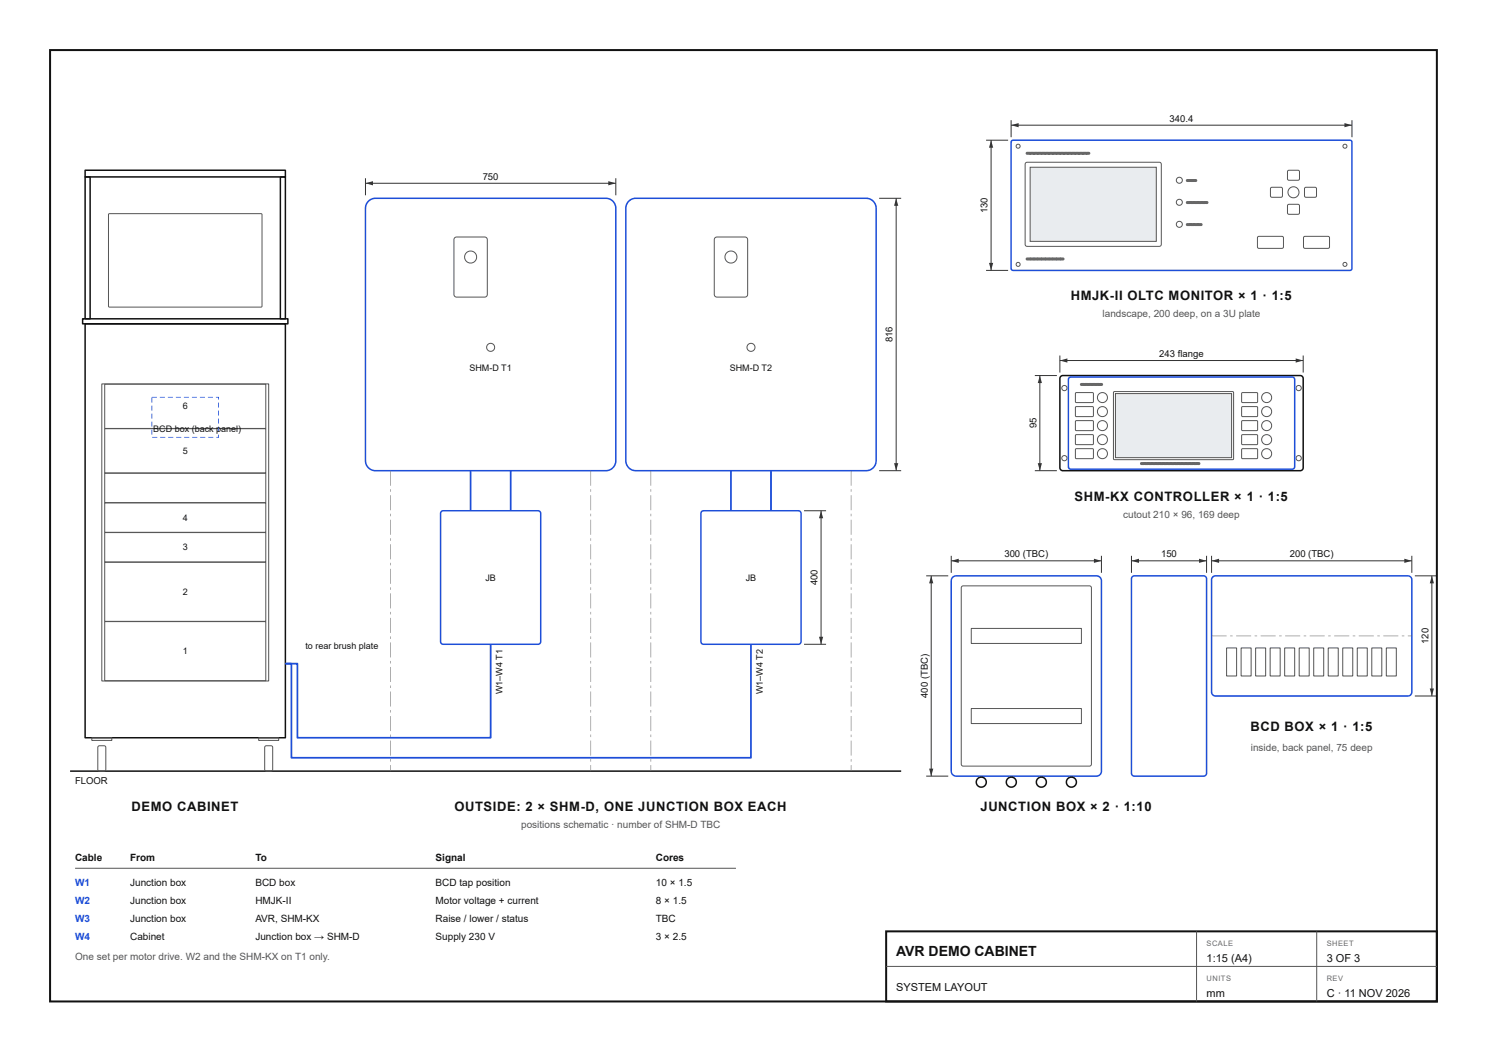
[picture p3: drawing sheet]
<svg xmlns="http://www.w3.org/2000/svg" width="297mm" height="210mm" viewBox="0 0 297 210" stroke-linecap="round" stroke-linejoin="round" font-family="sans-serif">
<path d="M17 35.3h1v28.4h-1zM17 34h40v1.3h-40zM56 35.3h1v28.4h-1zM16.5 63.7h41v1h-41zM17 64.7h40v82.6h-40zM14 154h166" fill="none" stroke="#111" stroke-width=".3"/>
<g fill="none" stroke="#555" stroke-width=".2">
<path d="M21.7 42.7h30.5l.1 .2v18.3l-.2 .1h-30.3l-.1-.2zM20.3 76.7h33.4v59.3h-33.4zM20.9 76.7h32.2v8.9h-32.2zM20.9 94.5h32.2v5.9h-32.2zM20.9 85.6h32.2v8.9h-32.2zM20.9 112.3h32.2v11.8h-32.2zM20.9 106.4h32.2v5.8h-32.2zM20.9 100.4h32.2v5.9h-32.2zM20.9 124.1h32.2v11.8h-32.2zM18.3 147.3h4v.6h-4zM19.6 149l1.2-.1 .3 .2v4.6l-.2 .3h-1l-.3-.2zM51.7 147.3h4v.6h-4z"/>
<path d="M53 149l1.1-.1 .3 .2 .1 4.6-.2 .3h-1.1l-.3-.2z"/>
</g>
<path d="M31.9 79.3h1v.1h-1zM33.5 79.3h1v.1h-1zM35.1 79.3h1v.1h-1zM36.7 79.3h1v.1h-1zM38.3 79.3h1v.1h-1zM39.9 79.3h1v.1h-1zM41.5 79.3h1v.1h-1zM43.1 79.3h.6v.5h-.1l.1-.5-.6 .1zM43.6 80.4h.1v1h-.1zM43.6 82h.1v1h-.1zM43.6 83.6h.1v1h-.1zM43.6 85.2h.1v1h-.1zM43.6 86.8h.1v.6h-.5v-.1h.5zM41.6 87.3h1v.1h-1zM40 87.3h1v.1h-1zM38.4 87.3h1v.1h-1zM36.8 87.3h1v.1h-1zM35.2 87.3h1v.1h-1zM33.6 87.3h1v.1h-1zM32 87.3h1v.1h-1zM30.4 87.3h1v.1h-1zM30.3 85.8h.1v1h-.1zM30.3 84.2h.1v1h-.1zM30.3 82.6h.1v1h-.1zM30.3 81h.1v1h-.1zM30.3 79.4h.1v1h-.1zM30.3 79.3h1v.1h-1z" fill="#1d4ed8"/>
<path d="M73.6 40.2a2 2 0 0 1 1.4-.6h46a2 2 0 0 1 2 2v50.4a2 2 0 0 1-2 2h-46a2 2 0 0 1-2-2v-50.4a2 2 0 0 1 .6-1.4z" fill="none" stroke="#1d4ed8" stroke-width=".3"/>
<g fill="none" stroke="#555" stroke-width=".2">
<path d="M90.8 47.5l.4-.2h5.6a.53 .53 0 0 1 .5 .6v10.9a.53 .53 0 0 1-.5 .5h-5.6a.53 .53 0 0 1-.5-.5v-10.9z"/>
<circle cx="94" cy="51.3" r="1.2"/>
<circle cx="98" cy="69.4" r=".8"/>
</g>
<g fill="#777">
<path d="M77.9 94h.2v3h-.2zM77.9 97.7h.2v.5h-.2zM77.9 98.9h.2v3h-.2zM77.9 102.6h.2v.5h-.2zM77.9 103.8h.2v3h-.2zM77.9 107.5h.2v.5h-.2zM77.9 108.7h.2v3h-.2zM77.9 112.4h.2v.5h-.2zM77.9 113.6h.2v3h-.2zM77.9 117.3h.2v.5h-.2zM77.9 118.5h.2v3h-.2zM77.9 122.2h.2v.5h-.2zM77.9 123.4h.2v3h-.2zM77.9 127.1h.2v.5h-.2zM77.9 128.3h.2v3h-.2zM77.9 132h.2v.5h-.2zM77.9 133.2h.2v3h-.2zM77.9 136.9h.2v.5h-.2zM77.9 138.1h.2v3h-.2zM77.9 141.8h.2v.5h-.2zM77.9 143h.2v3h-.2zM77.9 146.7h.2v.5h-.2zM77.9 147.9h.2v3h-.2zM77.9 151.6h.2v.5h-.2zM77.9 152.8h.2v1.2h-.2z"/>
<path d="M117.9 94h.2v3h-.2zM117.9 97.7h.2v.5h-.2zM117.9 98.9h.2v3h-.2zM117.9 102.6h.2v.5h-.2zM117.9 103.8h.2v3h-.2zM117.9 107.5h.2v.5h-.2zM117.9 108.7h.2v3h-.2zM117.9 112.4h.2v.5h-.2zM117.9 113.6h.2v3h-.2zM117.9 117.3h.2v.5h-.2zM117.9 118.5h.2v3h-.2zM117.9 122.2h.2v.5h-.2zM117.9 123.4h.2v3h-.2zM117.9 127.1h.2v.5h-.2zM117.9 128.3h.2v3h-.2zM117.9 132h.2v.5h-.2zM117.9 133.2h.2v3h-.2zM117.9 136.9h.2v.5h-.2zM117.9 138.1h.2v3h-.2zM117.9 141.8h.2v.5h-.2zM117.9 143h.2v3h-.2zM117.9 146.7h.2v.5h-.2zM117.9 147.9h.2v3h-.2zM117.9 151.6h.2v.5h-.2zM117.9 152.8h.2v1.2h-.2z"/>
</g>
<path d="M125.6 40.2a2 2 0 0 1 1.4-.6h46a2 2 0 0 1 2 2v50.4a2 2 0 0 1-2 2h-46a2 2 0 0 1-2-2v-50.4a2 2 0 0 1 .6-1.4zM88.2 102.2l.3-.2h19a.53 .53 0 0 1 .5 .5v25.6a.53 .53 0 0 1-.5 .6h-19a.53 .53 0 0 1-.5-.6v-25.6z" fill="none" stroke="#1d4ed8" stroke-width=".3"/>
<path d="M94 94v8M102 94v8" fill="none" stroke="#1d4ed8" stroke-width=".35"/>
<g fill="none" stroke="#555" stroke-width=".2">
<path d="M142.8 47.5l.4-.2h5.6a.53 .53 0 0 1 .5 .6v10.9a.53 .53 0 0 1-.5 .5h-5.6a.53 .53 0 0 1-.5-.5v-10.9z"/>
<circle cx="146" cy="51.3" r="1.2"/>
<circle cx="150" cy="69.4" r=".8"/>
</g>
<g fill="#777">
<path d="M129.9 94h.2v3h-.2zM129.9 97.7h.2v.5h-.2zM129.9 98.9h.2v3h-.2zM129.9 102.6h.2v.5h-.2zM129.9 103.8h.2v3h-.2zM129.9 107.5h.2v.5h-.2zM129.9 108.7h.2v3h-.2zM129.9 112.4h.2v.5h-.2zM129.9 113.6h.2v3h-.2zM129.9 117.3h.2v.5h-.2zM129.9 118.5h.2v3h-.2zM129.9 122.2h.2v.5h-.2zM129.9 123.4h.2v3h-.2zM129.9 127.1h.2v.5h-.2zM129.9 128.3h.2v3h-.2zM129.9 132h.2v.5h-.2zM129.9 133.2h.2v3h-.2zM129.9 136.9h.2v.5h-.2zM129.9 138.1h.2v3h-.2zM129.9 141.8h.2v.5h-.2zM129.9 143h.2v3h-.2zM129.9 146.7h.2v.5h-.2zM129.9 147.9h.2v3h-.2zM129.9 151.6h.2v.5h-.2zM129.9 152.8h.2v1.2h-.2z"/>
<path d="M169.9 94h.2v3h-.2zM169.9 97.7h.2v.5h-.2zM169.9 98.9h.2v3h-.2zM169.9 102.6h.2v.5h-.2zM169.9 103.8h.2v3h-.2zM169.9 107.5h.2v.5h-.2zM169.9 108.7h.2v3h-.2zM169.9 112.4h.2v.5h-.2zM169.9 113.6h.2v3h-.2zM169.9 117.3h.2v.5h-.2zM169.9 118.5h.2v3h-.2zM169.9 122.2h.2v.5h-.2zM169.9 123.4h.2v3h-.2zM169.9 127.1h.2v.5h-.2zM169.9 128.3h.2v3h-.2zM169.9 132h.2v.5h-.2zM169.9 133.2h.2v3h-.2zM169.9 136.9h.2v.5h-.2zM169.9 138.1h.2v3h-.2zM169.9 141.8h.2v.5h-.2zM169.9 143h.2v3h-.2zM169.9 146.7h.2v.5h-.2zM169.9 147.9h.2v3h-.2zM169.9 151.6h.2v.5h-.2zM169.9 152.8h.2v1.2h-.2z"/>
</g>
<path d="M140.2 102.2l.3-.2h19a.53 .53 0 0 1 .5 .5v25.6a.53 .53 0 0 1-.5 .6h-19a.53 .53 0 0 1-.5-.6v-25.6z" fill="none" stroke="#1d4ed8" stroke-width=".3"/>
<path d="M146 94v8M154 94v8M98 128.7v18.6h-38.6v-14.8h-2.4h1.2v18.8h91.8v-22.6" fill="none" stroke="#1d4ed8" stroke-width=".35"/>
<path d="M73 35.6v3.4M73 36.6h50M123 35.6v3.4" fill="none" stroke="#333" stroke-width=".2"/>
<g fill="#333">
<path d="M73 36.6l1.5-.4v.8z"/>
<path d="M121.5 36.2l1.5 .4-1.5 .4z"/>
</g>
<path d="M175.6 39.6h4.4M179 39.6v54.4M175.6 94h4.4" fill="none" stroke="#333" stroke-width=".2"/>
<g fill="#333">
<path d="M178.6 92.5h.8l-.4 1.5z"/>
<path d="M179 39.6l.4 1.5h-.8z"/>
</g>
<path d="M160.6 102h4.4M164 102v26.7M160.6 128.7h4.4" fill="none" stroke="#333" stroke-width=".2"/>
<g fill="#333">
<path d="M163.6 127.2h.8l-.4 1.5z"/>
<path d="M164 102l.4 1.5h-.8z"/>
</g>
<g fill="none" stroke="#555" stroke-width=".2">
<path d="M15 173.4h132"/>
<circle cx="203.4" cy="29.2" r=".4"/>
<circle cx="268.6" cy="29.2" r=".4"/>
<circle cx="203.4" cy="52.8" r=".4"/>
<circle cx="268.6" cy="52.8" r=".4"/>
</g>
<path d="M202.1 28.1l.3-.1h67.4l.2 .4v25.4l-.4 .2h-67.4l-.2-.4v-25.2z" fill="none" stroke="#1d4ed8" stroke-width=".3"/>
<path d="M204.9 30.4l.8-.1a.3 .3 0 0 1 .3 .3 .3 .3 0 0 1-.3 .3l-.8-.1zM205.7 30.4l.7-.1a.3 .3 0 0 1 .3 .3 .3 .3 0 0 1-.3 .3l-.7-.1zM206.4 30.4l.8-.1a.3 .3 0 0 1 .3 .3 .3 .3 0 0 1-.3 .3l-.8-.1zM207.2 30.4l.7-.1a.3 .3 0 0 1 .3 .3 .3 .3 0 0 1-.3 .3l-.7-.1zM207.9 30.4l.8-.1a.3 .3 0 0 1 .3 .3 .3 .3 0 0 1-.3 .3l-.8-.1zM208.7 30.4l.7-.1a.3 .3 0 0 1 .3 .3 .3 .3 0 0 1-.3 .3l-.7-.1zM209.4 30.4l.8-.1a.3 .3 0 0 1 .3 .3 .3 .3 0 0 1-.3 .3l-.8-.1zM210.2 30.4l.7-.1a.3 .3 0 0 1 .3 .3 .3 .3 0 0 1-.3 .3l-.7-.1zM210.9 30.4l.8-.1a.3 .3 0 0 1 .3 .3 .3 .3 0 0 1-.3 .3l-.8-.1zM211.7 30.4l.7-.1a.3 .3 0 0 1 .3 .3 .3 .3 0 0 1-.3 .3l-.7-.1zM212.4 30.4l.8-.1a.3 .3 0 0 1 .3 .3 .3 .3 0 0 1-.3 .3l-.8-.1zM213.2 30.4l.7-.1a.3 .3 0 0 1 .3 .3 .3 .3 0 0 1-.3 .3l-.7-.1zM213.9 30.4l.8-.1a.3 .3 0 0 1 .3 .3 .3 .3 0 0 1-.3 .3l-.8-.1zM214.7 30.4l.7-.1a.3 .3 0 0 1 .3 .3 .3 .3 0 0 1-.3 .3l-.7-.1zM215.4 30.4l.8-.1a.3 .3 0 0 1 .3 .3 .3 .3 0 0 1-.3 .3l-.8-.1zM216.2 30.4l.7-.1a.3 .3 0 0 1 .3 .3 .3 .3 0 0 1-.3 .3l-.7-.1zM216.9 30.4l.6-.1a.3 .3 0 0 1 .3 .3 .3 .3 0 0 1-.3 .3l-.6-.1z" fill="#666"/>
<path d="M204.9 32.5l.3-.1 26.6 .1 .2 .3-.1 16.2-.3 .2-26.7-.1-.1-.3v-16z" fill="none" stroke="#555" stroke-width=".2"/>
<path d="M205.8 33.4h25.2v14.8h-25.2z" fill="#e9ecef"/>
<g fill="none" stroke="#555" stroke-width=".2">
<path d="M205.8 33.4h25.2v14.8h-25.2z"/>
<circle cx="235.6" cy="36" r=".6"/>
</g>
<path d="M236.9 35.8l.8-.1a.3 .3 0 0 1 .3 .3 .3 .3 0 0 1-.3 .3h-.8zM237.7 35.8l.7-.1a.3 .3 0 0 1 .3 .3 .3 .3 0 0 1-.3 .3h-.7zM238.4 36.1a.36 .36 0 0 1 .7 0 .36 .36 0 0 1-.7 0z" fill="#666"/>
<circle cx="235.6" cy="40.4" r=".6" fill="none" stroke="#555" stroke-width=".2"/>
<path d="M236.9 40.2l.8-.1a.3 .3 0 0 1 .3 .3 .3 .3 0 0 1-.3 .3h-.8zM237.7 40.2l.7-.1a.3 .3 0 0 1 .3 .3 .3 .3 0 0 1-.3 .3h-.7zM238.4 40.2l.8-.1a.3 .3 0 0 1 .3 .3 .3 .3 0 0 1-.3 .3h-.8zM239.2 40.2l.7-.1a.3 .3 0 0 1 .3 .3 .3 .3 0 0 1-.3 .3h-.7zM239.9 40.2l.8-.1a.3 .3 0 0 1 .3 .3 .3 .3 0 0 1-.3 .3h-.8zM240.7 40.5a.36 .36 0 0 1 .7 0 .36 .36 0 0 1-.7 0z" fill="#666"/>
<circle cx="235.6" cy="44.8" r=".6" fill="none" stroke="#555" stroke-width=".2"/>
<path d="M236.9 44.6l.8-.1a.3 .3 0 0 1 .3 .3 .3 .3 0 0 1-.3 .3h-.8zM237.7 44.6l.7-.1a.3 .3 0 0 1 .3 .3 .3 .3 0 0 1-.3 .3h-.7zM238.4 44.6l.8-.1a.3 .3 0 0 1 .3 .3 .3 .3 0 0 1-.3 .3h-.8zM239.2 44.6l.7-.1a.3 .3 0 0 1 .3 .3 .3 .3 0 0 1-.3 .3h-.7z" fill="#666"/>
<g fill="none" stroke="#555" stroke-width=".2">
<path d="M253.8 37.5h2.3v1.8h-2.3zM257.2 34.1h2.3v1.8h-2.3zM260.6 37.5h2.3v1.8h-2.3zM251.2 47.3l5-.1 .2 .3-.1 1.9-.2 .2h-4.8l-.1-.3zM257.2 40.9h2.3v1.8h-2.3zM260.4 47.3l5-.1 .2 .3-.1 1.9-.2 .2h-4.8l-.1-.3z"/>
<circle cx="258.4" cy="38.4" r="1.1"/>
</g>
<path d="M204.9 51.5l.8-.1a.3 .3 0 0 1 .3 .3 .3 .3 0 0 1-.3 .3l-.8-.1zM205.7 51.5l.7-.1a.3 .3 0 0 1 .3 .3 .3 .3 0 0 1-.3 .3l-.7-.1zM206.4 51.5l.8-.1a.3 .3 0 0 1 .3 .3 .3 .3 0 0 1-.3 .3l-.8-.1zM207.2 51.5l.7-.1a.3 .3 0 0 1 .3 .3 .3 .3 0 0 1-.3 .3l-.7-.1zM207.9 51.5l.8-.1a.3 .3 0 0 1 .3 .3 .3 .3 0 0 1-.3 .3l-.8-.1zM208.7 51.5l.7-.1a.3 .3 0 0 1 .3 .3 .3 .3 0 0 1-.3 .3l-.7-.1zM209.4 51.5l.8-.1a.3 .3 0 0 1 .3 .3 .3 .3 0 0 1-.3 .3l-.8-.1zM210.2 51.5l.7-.1a.3 .3 0 0 1 .3 .3 .3 .3 0 0 1-.3 .3l-.7-.1zM210.9 51.5l.8-.1a.3 .3 0 0 1 .3 .3 .3 .3 0 0 1-.3 .3l-.8-.1zM211.7 51.5l.6-.1a.3 .3 0 0 1 .3 .3 .3 .3 0 0 1-.3 .3l-.6-.1z" fill="#666"/>
<path d="M202 24v3.4M202 25h68M270 24v3.4" fill="none" stroke="#333" stroke-width=".2"/>
<g fill="#333">
<path d="M202 25l1.5-.4v.8z"/>
<path d="M268.5 24.6l1.5 .4-1.5 .4z"/>
</g>
<path d="M197 28h4.4M198 28v26M197 54h4.4" fill="none" stroke="#333" stroke-width=".2"/>
<g fill="#333">
<path d="M197.5 52.5h.9l-.4 1.5z"/>
<path d="M198 28l.4 1.5h-.9z"/>
</g>
<path d="M211.9 75.2l.4-.2h47.4a.6 .6 0 0 1 .6 .6v17.8a.6 .6 0 0 1-.6 .6h-47.4a.6 .6 0 0 1-.6-.6v-17.8z" fill="none" stroke="#111" stroke-width=".3"/>
<g fill="none" stroke="#555" stroke-width=".2">
<circle cx="212.6" cy="77.5" r=".52"/>
<circle cx="259.4" cy="77.5" r=".52"/>
<circle cx="212.6" cy="91.5" r=".52"/>
<circle cx="259.4" cy="91.5" r=".52"/>
</g>
<path d="M213.5 75.4l.4-.1h44.4l.3 .5v17.6l-.5 .3h-44.4l-.3-.5v-17.4z" fill="none" stroke="#1d4ed8" stroke-width=".3"/>
<path d="M215.8 76.6l.7-.1a.3 .3 0 0 1 .3 .3 .3 .3 0 0 1-.3 .3l-.7-.1zM216.5 76.6l.7-.1a.3 .3 0 0 1 .3 .3 .3 .3 0 0 1-.3 .3l-.7-.1zM217.3 76.6l.7-.1a.3 .3 0 0 1 .3 .3 .3 .3 0 0 1-.3 .3l-.7-.1zM218 76.6l.7-.1a.3 .3 0 0 1 .3 .3 .3 .3 0 0 1-.3 .3l-.7-.1zM218.8 76.6l.7-.1a.3 .3 0 0 1 .3 .3 .3 .3 0 0 1-.3 .3l-.7-.1zM219.5 76.6l.5-.1a.3 .3 0 0 1 .3 .3 .3 .3 0 0 1-.3 .3l-.5-.1z" fill="#666"/>
<g fill="none" stroke="#555" stroke-width=".2">
<path d="M214.9 78.5l3.4-.1 .1 .2v1.7l-.2 .1h-3.3l-.1-.2zM222.5 78.3l23.8-.1 .1 .2v13.3l-.2 .1h-23.7l-.1-.2zM248.1 78.5l3-.1 .1 .2v1.7l-.2 .1h-2.9l-.1-.2zM214.9 81.3l3.4-.1 .1 .2v1.7l-.2 .1h-3.3l-.1-.2zM214.9 84.1l3.4-.1 .1 .2v1.7l-.2 .1h-3.3l-.1-.2zM214.9 86.9l3.4-.1 .1 .2v1.7l-.2 .1h-3.3l-.1-.2zM214.9 89.7l3.4-.1 .1 .2v1.7l-.2 .1h-3.3l-.1-.2zM248.1 81.3l3-.1 .1 .2v1.7l-.2 .1h-2.9l-.1-.2zM248.1 84.1l3-.1 .1 .2v1.7l-.2 .1h-2.9l-.1-.2zM248.1 86.9l3-.1 .1 .2v1.7l-.2 .1h-2.9l-.1-.2zM248.1 89.7l3-.1 .1 .2v1.7l-.2 .1h-2.9l-.1-.2z"/>
<circle cx="220.2" cy="79.4" r="1"/>
<circle cx="253" cy="79.4" r="1"/>
<circle cx="220.2" cy="87.8" r="1"/>
<circle cx="220.2" cy="85" r="1"/>
<circle cx="220.2" cy="82.2" r="1"/>
<circle cx="220.2" cy="90.6" r="1"/>
<circle cx="253" cy="87.8" r="1"/>
<circle cx="253" cy="85" r="1"/>
<circle cx="253" cy="82.2" r="1"/>
<circle cx="253" cy="90.6" r="1"/>
</g>
<path d="M222.8 78.6h23.2v12.8h-23.2z" fill="#e9ecef"/>
<path d="M222.8 78.6h23.2v12.8h-23.2z" fill="none" stroke="#555" stroke-width=".2"/>
<path d="M227.8 92.4l.7-.1a.3 .3 0 0 1 .3 .3 .3 .3 0 0 1-.3 .3l-.7-.1zM228.5 92.4l.7-.1a.3 .3 0 0 1 .3 .3 .3 .3 0 0 1-.3 .3l-.7-.1zM229.3 92.4l.7-.1a.3 .3 0 0 1 .3 .3 .3 .3 0 0 1-.3 .3l-.7-.1zM230 92.4l.7-.1a.3 .3 0 0 1 .3 .3 .3 .3 0 0 1-.3 .3l-.7-.1zM230.8 92.4l.7-.1a.3 .3 0 0 1 .3 .3 .3 .3 0 0 1-.3 .3l-.7-.1zM231.5 92.4l.7-.1a.3 .3 0 0 1 .3 .3 .3 .3 0 0 1-.3 .3l-.7-.1zM232.3 92.4l.7-.1a.3 .3 0 0 1 .3 .3 .3 .3 0 0 1-.3 .3l-.7-.1zM233 92.4l.7-.1a.3 .3 0 0 1 .3 .3 .3 .3 0 0 1-.3 .3l-.7-.1zM233.8 92.4l.7-.1a.3 .3 0 0 1 .3 .3 .3 .3 0 0 1-.3 .3l-.7-.1zM234.5 92.4l.7-.1a.3 .3 0 0 1 .3 .3 .3 .3 0 0 1-.3 .3l-.7-.1zM235.3 92.4l.7-.1a.3 .3 0 0 1 .3 .3 .3 .3 0 0 1-.3 .3l-.7-.1zM236 92.4l.7-.1a.3 .3 0 0 1 .3 .3 .3 .3 0 0 1-.3 .3l-.7-.1zM236.8 92.4l.7-.1a.3 .3 0 0 1 .3 .3 .3 .3 0 0 1-.3 .3l-.7-.1zM237.5 92.4l.7-.1a.3 .3 0 0 1 .3 .3 .3 .3 0 0 1-.3 .3l-.7-.1zM238.3 92.4l.7-.1a.3 .3 0 0 1 .3 .3 .3 .3 0 0 1-.3 .3l-.7-.1zM239 92.4l.5-.1a.3 .3 0 0 1 .3 .3 .3 .3 0 0 1-.3 .3l-.5-.1z" fill="#666"/>
<path d="M211.7 71v3.4M211.7 72h48.6M260.3 71v3.4" fill="none" stroke="#333" stroke-width=".2"/>
<g fill="#333">
<path d="M211.7 72l1.5-.4v.8z"/>
<path d="M258.8 71.6l1.5 .4-1.5 .4z"/>
</g>
<path d="M206.7 75h4.4M207.7 75v19M206.7 94h4.4" fill="none" stroke="#333" stroke-width=".2"/>
<g fill="#333">
<path d="M207.3 92.5h.8l-.4 1.5z"/>
<path d="M207.7 75l.4 1.5h-.8z"/>
</g>
<path d="M190.3 115.3l.7-.3h28a1 1 0 0 1 1 1v38a1 1 0 0 1-1 1h-28a1 1 0 0 1-1-1v-38z" fill="none" stroke="#1d4ed8" stroke-width=".3"/>
<path d="M192.1 117.1l.3-.1h25.2l.3 .2 .1 35.4-.2 .3-25.4 .1-.3-.2-.1-35.4zM194 125.5h22v3h-22zM194 141.5h22v3h-22z" fill="none" stroke="#555" stroke-width=".2"/>
<g fill="none" stroke="#111" stroke-width=".3">
<circle cx="196" cy="156.2" r="1"/>
<circle cx="202" cy="156.2" r="1"/>
<circle cx="208" cy="156.2" r="1"/>
<circle cx="214" cy="156.2" r="1"/>
</g>
<path d="M190 111v3.4M190 112h30M220 111v3.4" fill="none" stroke="#333" stroke-width=".2"/>
<g fill="#333">
<path d="M190 112l1.5-.4v.8z"/>
<path d="M218.5 111.6l1.5 .4-1.5 .4z"/>
</g>
<path d="M185 115h4.4M186 115v40M185 155h4.4" fill="none" stroke="#333" stroke-width=".2"/>
<g fill="#333">
<path d="M185.6 153.5h.8l-.4 1.5z"/>
<path d="M186 115l.4 1.5h-.8z"/>
</g>
<path d="M226.2 115.2l.4-.2h13.8a.6 .6 0 0 1 .6 .6v38.8a.6 .6 0 0 1-.6 .6h-13.8a.6 .6 0 0 1-.6-.6v-38.8z" fill="none" stroke="#1d4ed8" stroke-width=".3"/>
<path d="M226 111v3.4M226 112h15M241 111v3.4" fill="none" stroke="#333" stroke-width=".2"/>
<g fill="#333">
<path d="M226 112l1.5-.4v.8z"/>
<path d="M239.5 111.6l1.5 .4-1.5 .4z"/>
</g>
<path d="M242.2 115.2l.6-.2h38.4a.8 .8 0 0 1 .8 .8v22.4a.8 .8 0 0 1-.8 .8h-38.4a.8 .8 0 0 1-.8-.8v-22.4z" fill="none" stroke="#1d4ed8" stroke-width=".3"/>
<path d="M242 126.9h3v.2h-3zM245.7 126.9h.5v.2h-.5zM246.9 126.9h3v.2h-3zM250.6 126.9h.5v.2h-.5zM251.8 126.9h3v.2h-3zM255.5 126.9h.5v.2h-.5zM256.7 126.9h3v.2h-3zM260.4 126.9h.5v.2h-.5zM261.6 126.9h3v.2h-3zM265.3 126.9h.5v.2h-.5zM266.5 126.9h3v.2h-3zM270.2 126.9h.5v.2h-.5zM271.4 126.9h3v.2h-3zM275.1 126.9h.5v.2h-.5zM276.3 126.9h3v.2h-3zM280 126.9h.5v.2h-.5zM281.2 126.9h.8v.2h-.8z" fill="#777"/>
<path d="M245 129.4h2v5.6h-2zM247.9 129.4h2v5.6h-2zM250.8 129.4h2v5.6h-2zM253.7 129.4h2v5.6h-2zM256.6 129.4h2v5.6h-2zM259.5 129.4h2v5.6h-2zM262.4 129.4h2v5.6h-2zM265.3 129.4h2v5.6h-2zM268.2 129.4h2v5.6h-2zM271.1 129.4h2v5.6h-2zM274 129.4h2v5.6h-2zM276.9 129.4h2v5.6h-2z" fill="none" stroke="#555" stroke-width=".2"/>
<path d="M242 111v3.4M242 112h40M282 111v3.4" fill="none" stroke="#333" stroke-width=".2"/>
<g fill="#333">
<path d="M242 112l1.5-.4v.8z"/>
<path d="M280.5 111.6l1.5 .4-1.5 .4z"/>
</g>
<path d="M282.6 115h4.4M286 115v24M282.6 139h4.4" fill="none" stroke="#333" stroke-width=".2"/>
<g fill="#333">
<path d="M285.6 137.5h.8l-.4 1.5z"/>
<path d="M286 115l.4 1.5h-.8z"/>
</g>
<path d="M10 10h277v190h-277zM177 186h110v14h-110z" fill="none" stroke="#111" stroke-width=".4"/>
<path d="M177 193h110M239 186v14M263 186v14" fill="none" stroke="#555" stroke-width=".2"/>
<text font-size="2.8" fill="#111" x="179" y="191">AVR DEMO CABINET</text>
<g font-size="2.6" fill="#111">
<text x="213.9" y="60">HMJK-II OLTC MONITOR × 1 · 1:5</text>
<text x="214.6" y="100">SHM-KX CONTROLLER × 1 · 1:5</text>
<text x="249.7" y="146">BCD BOX × 1 · 1:5</text>
<text x="26.2" y="162">DEMO CABINET</text>
<text x="90.8" y="162">OUTSIDE: 2 × SHM-D, ONE JUNCTION BOX EACH</text>
<text x="195.8" y="162">JUNCTION BOX × 2 · 1:10</text>
</g>
<g font-size="2.2" fill="#111">
<text x="179" y="198">SYSTEM LAYOUT</text>
<text x="241" y="192.2">1:15 (A4)</text>
<text x="265" y="192.2">3 OF 3</text>
<text x="241" y="199.2">mm</text>
<text x="265" y="199.2">C · 11 NOV 2026</text>
</g>
<g font-size="2" fill="#555">
<text x="220.2" y="63.4">landscape, 200 deep, on a 3U plate</text>
<text x="224.4" y="103.4">cutout 210 × 96, 169 deep</text>
<text x="249.8" y="150">inside, back panel, 75 deep</text>
<text x="104.1" y="165.4">positions schematic · number of SHM-D TBC</text>
<text x="15" y="191.8">One set per motor drive. W2 and the SHM-KX on T1 only.</text>
</g>
<g font-size="2" fill="#111">
<text x="15" y="172">Cable</text>
<text x="26" y="172">From</text>
<text x="51" y="172">To</text>
<text x="87" y="172">Signal</text>
<text x="131" y="172">Cores</text>
<text x="26" y="177">Junction box</text>
<text x="51" y="177">BCD box</text>
<text x="87" y="177">BCD tap position</text>
<text x="131" y="177">10 × 1.5</text>
<text x="26" y="180.6">Junction box</text>
<text x="26" y="184.2">Junction box</text>
<text x="51" y="180.6">HMJK-II</text>
<text x="51" y="184.2">AVR, SHM-KX</text>
<text x="87" y="180.6">Motor voltage + current</text>
<text x="87" y="184.2">Raise / lower / status</text>
<text x="131" y="180.6">8 × 1.5</text>
<text x="131" y="184.2">TBC</text>
<text x="26" y="187.8">Cabinet</text>
<text x="51" y="187.8">Junction box → SHM-D</text>
<text x="87" y="187.8">Supply 230 V</text>
<text x="131" y="187.8">3 × 2.5</text>
</g>
<g font-size="2" fill="#1d4ed8">
<text x="15" y="177">W1</text>
<text x="15" y="180.6">W2</text>
<text x="15" y="184.2">W3</text>
<text x="15" y="187.8">W4</text>
</g>
<g font-size="1.9" fill="#111">
<text x="233.6" y="24.3">340.4</text>
<text x="96.4" y="35.9">750</text>
<text x="197.3" y="42.6" transform="rotate(-90 197.3 42.6)">130</text>
<text x="178.3" y="68.4" transform="rotate(-90 178.3 68.4)">816</text>
<text x="231.6" y="71.3">243 flange</text>
<text x="207" y="85.6" transform="rotate(-90 207 85.6)">95</text>
<text x="200.6" y="111.3">300 (TBC)</text>
<text x="231.9" y="111.3">150</text>
<text x="257.6" y="111.3">200 (TBC)</text>
<text x="163.3" y="116.9" transform="rotate(-90 163.3 116.9)">400</text>
<text x="285.3" y="128.6" transform="rotate(-90 285.3 128.6)">120</text>
<text x="185.3" y="139.4" transform="rotate(-90 185.3 139.4)">400 (TBC)</text>
<text x="15" y="156.6">FLOOR</text>
</g>
<g font-size="1.8" fill="#111">
<text x="93.8" y="74">SHM-D T1</text>
<text x="145.8" y="74">SHM-D T2</text>
<text x="36.5" y="81.8">6</text>
<text x="30.6" y="86.3">BCD box (back panel)</text>
<text x="36.5" y="90.7">5</text>
<text x="36.5" y="104">4</text>
<text x="36.5" y="109.9">3</text>
<text x="36.5" y="118.8">2</text>
<text x="96.9" y="116">JB</text>
<text x="148.9" y="116">JB</text>
<text x="36.5" y="130.7">1</text>
<text x="61" y="129.5">to rear brush plate</text>
<text x="100.4" y="138.6" transform="rotate(-90 100.4 138.6)">W1–W4 T1</text>
<text x="152.4" y="138.6" transform="rotate(-90 152.4 138.6)">W1–W4 T2</text>
</g>
<g font-size="1.5" fill="#666">
<text x="241" y="189">SCALE</text>
<text x="265" y="189">SHEET</text>
<text x="241" y="196">UNITS</text>
<text x="265" y="196">REV</text>
</g>
</svg>
